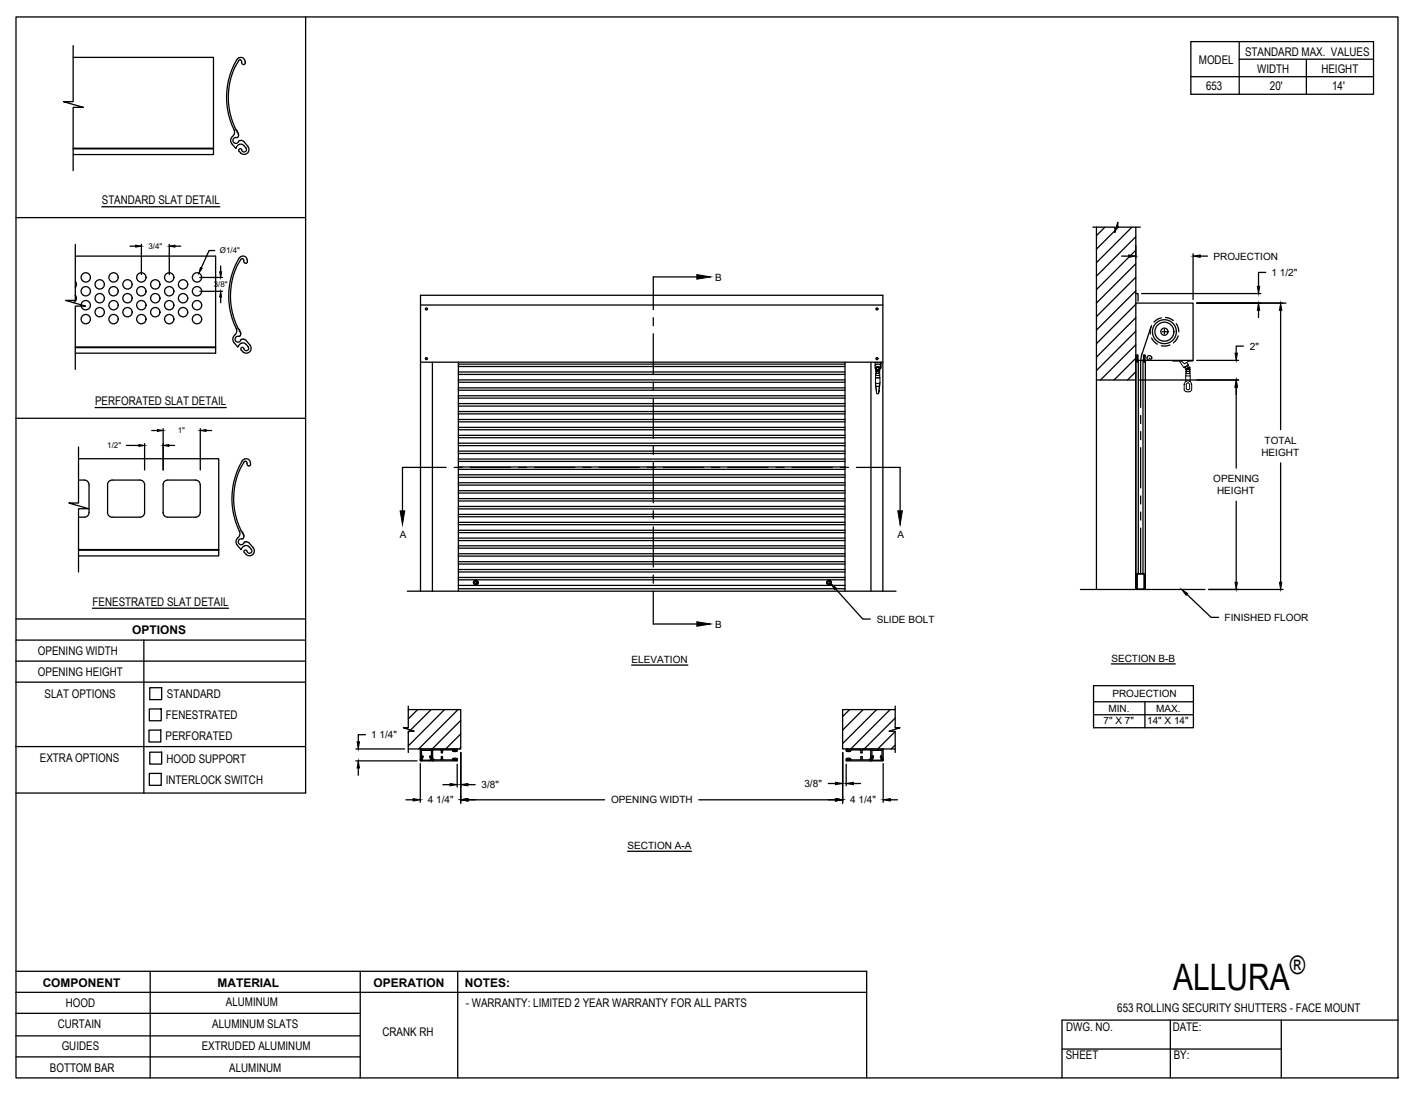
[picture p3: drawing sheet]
<svg xmlns="http://www.w3.org/2000/svg" width="279mm" height="216mm" viewBox="0 0 279 216" stroke-linecap="round" stroke-linejoin="round" font-family="sans-serif">
<!-- layer: ANNOTATIONS -->
<g fill="none" stroke="#000" stroke-width=".25">
<path d="M25.7 48.6h1.1M27.9 48.2v6M33.4 48.2v6M34.5 48.6h1.1M39.4 54.8h4.5M39.4 57.5h4.5M42.4 49.4h-1.1l-1.6 3.5M43.5 52.5v1.1M43.5 58.6v1.2M221.3 50.5h1.4M224.1 48.5v2.5M225.3 57.9h23.5"/>
<path d="M235.4 50.1v9M236.1 59.8h17.6M236.8 50.5h1.5M249.7 53.8h-1.4v2.7M224.8 75h19.6M236.1 71.1h8.3M243.9 76.4v16M245.3 68.3h-1.4v1.4M248.3 61.2v1.5M252.7 61.2v23.6M24.9 87.9h2.5M28.5 87.5v5.3"/>
<path d="M30 85h1.1M32.2 84.6v8.2M33.3 87.9h1.2M39.5 84.6v8.2M40.6 85h1.2M243.9 98.9v16M252.7 91.4v23.5M164.9 116.2l5.3 6h1.5M234.2 117.3l4.8 4.5h1.5M238.5 116.3h14.7M124.6 131.3h11.1M215.8 135.3h19.7v8.3h-19.7z"/>
<path d="M215.8 138.5h19.7M219.3 131h12.6M225.9 138.5v5.1M70.2 150.2h12.1M70.2 147.8h9.6M70.7 151.6v1.4M72.1 145h-1.4v1.4M80.1 157.8h1.4M82.9 150.7v7.6M87.4 154.9h1.4M90.2 150.8v4.5M90.9 148.5v10.1"/>
<path d="M92.3 157.8h27M92.3 154.9h1.4M137.9 157.8h26.9M163.4 154.6h1.4M166.3 148.5v10.1M167 150.8v4.3M168.4 154.6h1.4M174.3 150.7v7.6M175.7 157.8h1.4M215.8 141.1h19.7M123.8 168h12.6"/>
</g>
<g fill="#000" stroke="#000" stroke-width=".2">
<path d="M26.8 48.4l1.1 .2-1.1 .2zM33.4 48.6l1.1-.2v.4zM39.5 52.8l.4 .2-.7 .9zM43.3 53.6h.4l-.2 1.2zM43.5 57.5l.2 1.1h-.4zM222.7 50.3l1.4 .2-1.4 .3zM235.4 50.5l1.4-.2v.5zM248.1 56.5h.5l-.3 1.4zM243.9 75l.3 1.4h-.5zM243.7 69.7h.5l-.3 1.4zM248.3 59.8l.3 1.4h-.5zM252.7 59.8l.2 1.4h-.4z"/>
<path d="M27.4 87.7l1.1 .2-1.1 .2zM31.1 84.8l1.1 .2-1.1 .1zM32.2 87.9l1.1-.2v.4zM39.5 85l1.1-.2v.3zM163.9 115.2l1.2 .9-.4 .3zM233.2 116.3l1.2 .8-.4 .4zM243.7 114.9h.5l-.3 1.4zM252.5 114.9h.4l-.2 1.4zM70.7 150.2l.2 1.4h-.4zM70.5 146.4h.4l-.2 1.4zM81.5 157.6l1.4 .2-1.4 .3zM88.8 154.6l1.4 .3-1.4 .2z"/>
<path d="M90.9 157.8l1.4-.2v.5zM90.9 154.9l1.4-.3v.5zM164.8 157.6l1.5 .2-1.5 .3zM164.8 154.4l1.5 .2-1.5 .3zM167 154.6l1.4-.2v.5zM174.3 157.8l1.4-.2v.5z"/>
</g>
<!-- layer: SECTION CUTS -->
<g fill="none" stroke="#000" stroke-width=".25">
<path d="M137.5 54.7h-8.6v6.4M128.9 62.7v1.6M128.9 65.9v7.9M128.9 75.4v1.6M128.9 78.6v7.9M88 92.2h-8.6v8.6M89.6 92.2h1.6M92.8 92.2h7.9M102.3 92.2h1.6M105.5 92.2h7.9M115 92.2h1.6M118.2 92.2h7.9"/>
<path d="M127.7 92.2h1.6M128.9 88.1v1.6M128.9 91.3v7.9M130.9 92.2h7.9M140.4 92.2h1.6M143.6 92.2h7.9M153.1 92.2h1.6M156.3 92.2h7.9M165.8 92.2h1.6M169 92.2h8.6v8.6M128.9 100.8v1.6M128.9 104v7.9"/>
<path d="M128.9 113.5v1.6M128.9 116.7v6.4h8.6"/>
</g>
<path d="M137.5 54.2l2.7 .5-2.7 .4zM79 100.8h.9l-.5 2.7zM177.1 100.8h1l-.5 2.7zM137.5 122.7l2.7 .4-2.7 .5z" fill="#000" stroke="#000" stroke-width=".2"/>
<!-- layer: CRANK RH -->
<g fill="none" stroke="#000" stroke-width=".25">
<path d="M215.6 44.8h4.4v1.1l.6-2v.9h4.4M216.3 44.8v71.5M218 44.8l-1.7 1.7M220 45.5l-3.7 3.7M220.7 44.8l-.6 .6M223.4 44.8l-7.1 7M224.1 46.7l-7.8 7.8M224.1 49.4l-7.8 7.8M224.1 52l-7.8 7.8M224.1 54.7l-7.8 7.8M224.1 57.9h.5v1.5M224.1 59.8h11.3v11.3h-9.6"/>
<path d="M224.1 44.8v71.5M224.1 57.4l-7.8 7.8M83 60.2h91.2M83 71.5h91.2M85.3 71.5v45.2M90.4 71.5v45.2M90.4 78.6h76.3M90.4 78.1h76.3M90.4 79.7h76.3M90.4 77h76.3M90.4 76.5h76.3M90.4 75.4h76.3"/>
<path d="M90.4 75h76.3M90.4 73.9h76.3M90.4 73.4h76.3M90.4 72.3h76.3M90.4 71.9h76.3M166.7 71.5v45.2M171.9 71.5v45.2M216.3 75h7.8M224.1 60l-7.8 7.8M224.1 62.7l-7.8 7.8M224.1 65.4l-7.8 7.7M224.1 68l-7 7"/>
<path d="M224.1 70.7l-4.3 4.3M224.1 73.4l-1.6 1.6M224.1 71.1h.5M224.2 70.1h.3v1h-.3zM224.2 71.1h.1M224.5 70.1v1M224.6 71.1h1.4v45.2M224.6 71.1v42.1M225.4 69.8l-.3 1.8v8.8M225.5 71.1v42.1M225.6 71.1h.3M225.6 71.1h.1"/>
<path d="M225.6 71.1l.1-1h.3l-.1 1M225.7 70.1l-.1 1M226.8 70.6l.2 .3 .2-.1a.47 .47 0 0 0-.3-.6 .47 .47 0 0 0-.6 .4 .47 .47 0 0 0 .5 .5M227.1 64.6l-1.7 5.2M227.2 64.3l-.3 .9 .1 .7M227.2 66.7l.5 .7 .7 .5M229.1 62.7l-.6 .2-.8 .7M229.3 65.5h1M229.8 65v.9M230 62.7l.8 .1 .7 .5M230.8 68.1l-.9 .2-.7-.1M232.1 63.9l.3 .6 .2 1"/>
<path d="M232.5 66.3l-.3 .5-.7 .9M90.4 99.9h76.3M90.4 97.3h76.3M90.4 96.8h76.3M90.4 98.4h76.3M90.4 98.9h76.3M90.4 94.2h76.3M90.4 93.7h76.3M90.4 95.3h76.3M90.4 95.7h76.3M90.4 91.1h76.3M90.4 90.6h76.3"/>
<path d="M90.4 92.2h76.3M90.4 92.6h76.3M90.4 87.9h76.3M90.4 87.5h76.3M90.4 89h76.3M90.4 89.5h76.3M90.4 86.4h76.3M90.4 85.9h76.3M90.4 83.2h76.3M90.4 82.8h76.3M90.4 84.3h76.3M90.4 84.8h76.3"/>
<path d="M90.4 81.7h76.3M90.4 81.2h76.3M90.4 80.1h76.3M225.1 82v1.6M225.1 85.2v1.6M225.1 88.3v8M225.1 97.9v1.6M80.4 116.7h96.4M83 116.7v-58.4h91.2v58.4M90.4 112.9h76.3M90.4 111.3h76.3M90.4 110.8h76.3"/>
<path d="M90.4 112.4h76.3M90.4 100.4h76.3M90.4 103.5h76.3M90.4 103.1h76.3M90.4 101.5h76.3M90.4 102h76.3M90.4 106.7h76.3M90.4 106.2h76.3M90.4 104.6h76.3M90.4 105.1h76.3M90.4 109.7h76.3M90.4 109.3h76.3"/>
<path d="M90.4 107.7h76.3M90.4 108.2h76.3M90.4 114.4h76.3M90.4 115.5h76.3M90.4 114h76.3M90.4 116.2h76.3M93.7 114.6h.4l.3 .4-.3 .4h-.4l-.3-.4zM163.4 114.6h.4l.3 .4-.3 .4h-.4l-.3-.4zM213.2 116.3h24.6M224.5 113.3l-.1 .1M224.5 113.2l-.2 .2v2.9M224.5 113.3h1.2v2.9h-1.3v-2.8"/>
<path d="M224.5 113.2h1.1M225.1 101v1.6M225.1 104.2v8.9M225.6 113.2l.2 .2v2.9M225.8 116.3h.1M80.6 139.3v4.3h-1l2.1 .7h-1.1v4.2M176.6 139.3v4.3h1l-2.1 .7h1.1v4.2M80.6 140h10.3v7.8h-10.3M80.8 144.3l-.2 .2M82.4 140l-1.8 1.9M82.9 147.9h7.3M82.9 147.9v2.1h.3"/>
<path d="M83 150.1h.1M83.1 149.6v.4M83.2 148.1v1.2M83.2 149.6h.1M83.2 149.5l-.1 .2 .1 .2M83.2 150h.1M83.2 149.3h.1M83.2 148.1h.1M83.2 149.5h.2M83.2 149.3h.2M83.2 148.1h1.9M83.2 149.6l.1 .3"/>
<path d="M83.3 149.9h.1M83.3 150h.1M83.3 149.9v.1M83.4 150l-.2 .2M83.4 149.5h.1M83.4 149.3h.1M83.4 149.3v.2M84.7 150l-.1 .2M84.9 149.3v.2M84.9 149.3h.1M84.9 149.5h.1M84.9 149.5h.2"/>
<path d="M84.9 149.3h.2M85 150h-1.6M85 149.9v.1M85 149.9h.1M85.1 140l-4.1 4.1M85.1 150h.1M85.1 149.6l-.1 .3M85.1 149.6h.1M85.1 149.5l.1 .2-.1 .2M85.1 148.1h.1M85.1 149.3h.1M85.1 150h.3"/>
<path d="M85.1 149.6l.1 .2M85.1 148.1v1.2M85.1 149.6v.1M85.1 149.8l.1 .2M85.3 150.1l-2.3 .1M85.4 150.1h.1M85.4 148.1v1.5M85.5 148l-.2 .1M85.5 148h1.4l.2 .5M87.1 149.3v.5l-.2 .2h-1.2l-.4-.4M87.1 149.4h.2M87.1 148.6h.2"/>
<path d="M87.3 149.3v.5l.2 .2h1.7l.2-.2M87.7 140l-7.1 7.2M89.4 148.1l-.1-.1h-1.8l-.2 .1v.4M89.4 149.8l.1 .1M89.4 148.2h.2M89.5 148h.5l-.1 .2h.3l-.3 .1-.6-.1h.3zM89.5 148v.1M89.5 149.9v.1M89.5 149.9h.1M89.5 148.1h.1M89.5 148h.1M89.5 148h.5"/>
<path d="M90 148.2h.2M90 149.9l-.1-.1 .3-.1-.6-.1-.2 .1 .2 .1-.1 .2M90 149.9l-.5 .1M90 148v.1M90 149.9l-.1-.1h.3v.3l-4.8 .1v-.1M90.2 147.9v.2M90.4 140l-7.8 7.8M90.9 142.2l-5.6 5.6M90.9 144.8l-3 3M90.9 147.5l-.3 .3M167 147.9h7.2M167 147.9v.2"/>
<path d="M167 149.7l.3-.1 .5 .1-.2 .1 .1 .2h-.5l.1-.2zM167 148.2h.2M167.2 148h.5l-.1 .2h.2l-.5 .1-.3-.1h.3zM167.2 148v.1M167.2 149.9v-.1h-.2v.3l4.7 .1M167.2 148h.5l-.1 .1M167.6 148.2h.2M167.6 140l-1.3 1.4M167.8 148.1l.1-.1h1.8l.2 .1v.4M169.9 149.3v.5l-.2 .2h-1.8l-.3-.2 .1 .2-.5-.1M169.9 148.6h.2M170.1 149.3l-.2 .1"/>
<path d="M170.1 148.5h.1M170.1 149.8l.2 .2M170.1 148.1v.4M170.1 149.4v.4M170.3 148l-.2 .1M170.3 148h1.5v1.6l-.3 .4h-1.2M170.3 140l-4 4.1M171.8 150.1l-.1 .1M171.8 150.1h.1M171.9 150.1h.1M171.9 150.2h2.3M172 149.6v.4"/>
<path d="M172 149.6h.1M172 148.1v1.2M172.1 148.1h.1M172.1 149.3h.1M172.1 149.6h.1M172.1 149.3h.2M172.1 148.1h1.9M172.1 149.5l-.1 .2 .1 .2M172.1 150h.1M172.1 149.5h.2M172.1 150h-.3M172.1 149.6l.1 .3"/>
<path d="M172.2 149.9v.1M172.3 149.3h.1M172.3 149.5h.1M172.3 149.3v.2M173 140l-6.7 6.7M173.7 149.3v.2M173.8 149.5h.1M173.8 149.3h.1M173.8 149.5h.2M173.8 149.3h.2M173.9 150h-1.7M173.9 149.9v.1"/>
<path d="M173.9 149.6v.3M174 149.6h-.1M174 150h.1M174 149.5l.1 .2-.1 .2M174 149.6h.1M174 149.3h.1M174 148.1h.1M174 149.6l.1 .4M174 148.1v1.2M174.2 150.1h.1M174.2 150h-.2M174.3 147.9v2.1"/>
<path d="M175.6 140l-7.7 7.8M176.6 140h-10.3v7.8h10.3M176.6 141.7l-6.1 6.1M176.6 144.4l-3.4 3.4M176.6 147l-.7 .8M177.4 143.6l-.1 .1"/>
<circle cx="84.1" cy="70.8" r=".2"/>
<circle cx="84.1" cy="61" r=".2"/>
<circle cx="173" cy="61" r=".2"/>
<circle cx="173" cy="70.8" r=".2"/>
<circle cx="224.4" cy="71.4" r=".1"/>
<circle cx="225.8" cy="71.4" r=".1"/>
<circle cx="229.8" cy="65.5" r="1.87"/>
<circle cx="229.8" cy="65.5" r="2.36"/>
<circle cx="229.8" cy="65.5" r=".71"/>
<circle cx="93.9" cy="115" r=".48"/>
<circle cx="93.9" cy="115" r=".24"/>
<circle cx="163.6" cy="115" r=".24"/>
<circle cx="163.6" cy="115" r=".48"/>
</g>
<g fill="none" stroke="#000" stroke-width=".2">
<path d="M172.7 71.6v.6a.62 .62 0 0 1 1 0v-.6M172.7 71.5v.1M172.7 72.2v.4M172.7 75.7v-.2l.2 1.6M172.8 74.1l-.1 1.4a.74 .74 0 0 0 .9 0M172.8 74.1h.8M172.8 72.8a.41 .41 0 0 1 .4-.4 .41 .41 0 0 1 .4 .4M172.8 72.5v.2M172.8 73.4h.1M172.8 73h.1M172.8 73v.4M172.8 72.7v.3"/>
<path d="M172.8 73.7l.1 .1M172.9 72.5h.1M172.9 73.7h.6M172.9 73.7l-.1 .4M172.9 73.7h.1M172.9 73.8h.1M172.9 73.4h.1M172.9 77.1l.1 .3zM172.9 72.5l-.1 .2M172.9 73.4v.2M172.9 72.9h.5M173 73.1l-.1 .6"/>
<path d="M173 72.9v.4M173 72.9h.1M173 72.5v.1M173 73h.1M173 73.3h.1M173 73.3h-.1M173 73.2h.1M173 73.2l.2 .2 .2-.2M173 77.6l.1 .1M173.1 73.1l.2 .1zM173.1 77.7h.2M173.1 73.3l.1-.2v.2"/>
<path d="M173.1 73.3h.1M173.2 73.3h.1M173.3 73h.2M173.4 77.6l-.1 .1M173.4 73h.1M173.4 73.2h.1M173.4 73v.1M173.4 73.1l.1 .6M173.4 73.3h.1M173.4 73.3v.1M173.4 76.3v1.3M173.4 76.3h-.6l.2 1.3"/>
<path d="M173.4 76.3h.1M173.4 77.1v.3zM173.4 72.5h-.5v.6M173.5 72.9v.1M173.5 72.9h.1M173.5 73.8h.1M173.5 73v.3M173.5 72.6v.5M173.5 72.5l-.1 .1M173.5 72.5v.2M173.5 73.7h.1M173.5 72.5h.1"/>
<path d="M173.5 73.7v.1M173.5 73.4h.1M173.5 73.7l.1 .9h-.8h.8v.9M173.5 72.5v.1M173.5 72.6l.1 .1M173.5 72.6v.2M173.5 72.7v.3M173.5 72.6v.1M173.6 73h.1M173.6 73.4h.1M173.6 73v.4M173.6 72.7l-.1 .2 .2-.1a.53 .53 0 0 0-.4-.5 .53 .53 0 0 0-.6 .3l.1 .2 .1-.2v.2"/>
<path d="M173.6 75.7l-.2 1.4M173.6 72.5v.2M173.6 75.5v.2v-.2M173.7 71.5v.1h-1M173.7 71.7h.2M173.7 72.2v.4M173.9 71.5v1.1h-.2M231.4 71.1v.2h1.8l.5 .5 .8-.5h.8v-.2M232.7 71.3l.9 1.3 .9-.6-.3-.5M233.7 75.9h.1M233.7 75.9v1.2a.93 .93 0 0 0 1.4 0v-.3M233.7 72.5h.1"/>
<path d="M233.8 72.5h.1M233.8 72.5l.2 .1M233.9 72.6l.3 .3M234 75.3v-1.1h.8v1.1M234 73.7h.8M234 72.7v.3M234 73h.1M234 73.3l.1 .1M234.1 72.9v.5M234.1 73.3l-.1 .9M234.1 76.7a.33 .33 0 0 0 .3 .2 .33 .33 0 0 0 .3-.2M234.1 73.4h.1"/>
<path d="M234.1 73.4h.6M234.1 72.8v.5M234.2 72.9h.1M234.2 72.9l-.1 .1M234.3 72.2l-.4 .3M234.3 72.1h.1M234.3 72.2h.1M234.4 72.1v.2M234.4 72.3l.2 .4M234.5 72.9h.2M234.5 72.7h.2M234.5 72.6v.1"/>
<path d="M234.6 72.7h.1M234.6 72.9h.1M234.6 72.7v.2M234.7 73.3h.1M234.7 72.6v.4M234.7 72.6h-.1M234.7 75.2l.2 .2 .2 .5M234.7 72.6h.1M234.7 75.2h-.4a.71 .71 0 0 0-.6 .7M234.7 72.8v.5M234.7 73.4h.1M234.7 75.9a.33 .33 0 0 0-.3-.3 .33 .33 0 0 0-.3 .3v.8"/>
<path d="M234.7 75.9v.8M234.8 73.3v.9M234.8 72.9l-.1 .5M234.8 72.6h.1M234.8 73h.1M234.8 72.6v.4M235.1 75.9v1"/>
<circle cx="173.2" cy="73.2" r=".2"/>
<circle cx="173.2" cy="73.2" r=".14"/>
<circle cx="234.4" cy="72.8" r=".2"/>
<circle cx="234.4" cy="72.8" r=".14"/>
</g>
<!-- layer: DETAILS -->
<g fill="none" stroke="#000" stroke-width=".25">
<path d="M14.4 9v11.1h-1.9l3.9 1.1h-2v12.5M14.4 11.3h27.7v19.2h-27.7M46.7 11.8a.89 .89 0 0 1 1.2-.4 .89 .89 0 0 1 .3 1.3h-.1a.64 .64 0 0 1-.5-.7l-.2-.2M46.7 11.8a14.6 14.6 0 0 0-.5 13.9M47.4 11.8h-.1a13.6 13.6 0 0 0-.7 13.8l.1 .1M14.4 29.4h27.7M14.4 29.3h27.7M45.9 26.9l-.4 .7a1.93 1.93 0 0 0 1 1.6M46.2 25.6a1.03 1.03 0 0 1-.3 1.3M46.7 25.7l.1 .3M46.7 27.2a.6 .6 0 0 0-.7 .5 .6 .6 0 0 0 .5 .6 .6 .6 0 0 0 .7-.5l.6-.1a2.79 2.79 0 0 1 1.3 1.9 .96 .96 0 0 1-.6 .8 .96 .96 0 0 1-1-.2M46.8 26l.2 .3"/>
<path d="M46.8 26h.1M46.9 27.1h-.2M47 26.3l.1 .3M47.1 26.6l-.2 .5M48.1 28.7a1.01 1.01 0 0 0-1.6 .5M48.1 28.7l.4 .5a.51 .51 0 0 1-.3 .8 .51 .51 0 0 1-.6-.6h-.3l-.2 .3 .4 .5M14.8 55.5a.92 .92 0 0 1 0 1.3M14.8 58.2a.92 .92 0 0 1-.3 1.5M14.9 48.2v11.1h-1.9l3.9 1.1h-2v12.5M14.9 50.5h27.6v19.2h-27.6M47.8 51l.3 .3a.39 .39 0 0 0 .2 .6 .39 .39 0 0 0 .5-.3M47.8 51l-.1 .1a13.6 13.6 0 0 0-.7 13.7l.1 .1"/>
<path d="M48.8 51.2a.86 .86 0 0 0-.8-.7 .86 .86 0 0 0-.9 .6 14.9 14.9 0 0 0-.4 14.1l-.1 .7-.3 .2M48.8 51.2v.4M14.9 68.6h27.6M14.9 68.5h27.6M46.3 66.1l-.4 .7a1.93 1.93 0 0 0 1 1.7M47.1 64.9l.2 .3M47.1 66.4a.6 .6 0 0 0-.7 .5 .6 .6 0 0 0 .5 .7 .6 .6 0 0 0 .7-.6h.1M47.3 65.2l.1 .3M47.3 65.2h.1M47.4 65.5v.2a.43 .43 0 0 1-.3 .7M47.6 67.7a.81 .81 0 0 1 .9 .2M47.6 67.7l-.7 .7"/>
<path d="M47.7 67h.3M48 66.9l.6 .3M48.6 68l.4 .4M48.6 67.2l.7 .9M48.9 68.4a.51 .51 0 0 1-.2 .8 .51 .51 0 0 1-.7-.6h-.1l-.3 .1v.4M49.3 68.1a1 1 0 0 1-.3 1.5 1 1 0 0 1-1.4-.5M15.5 88.2v11.1h-1.9l3.9 1.1h-2v12.5M15.5 90.5h27.7v19.2h-27.7M15.5 94.7h1.2M16.6 94.7a.92 .92 0 0 1 1 1v5.5M32.2 95.7a.92 .92 0 0 1 .9-1h5.5a.92 .92 0 0 1 .9 1v5.5M32.2 95.7v5.5"/>
<path d="M47.8 91a14.7 14.7 0 0 0-.6 13.9M48.2 90.7a.86 .86 0 0 1 1 .1 .86 .86 0 0 1 .1 1.1h-.2a.64 .64 0 0 1-.4-.7l-.3-.2M48.2 90.6l-.5 .4M48.4 91l-.1 .1a13.7 13.7 0 0 0-.6 13.8M15.5 108.6h27.7M15.5 108.5h27.7M15.5 102.1h1.2M17.6 101.1a.92 .92 0 0 1-1 1M21.2 101.1a.92 .92 0 0 0 .9 1h5.5a.92 .92 0 0 0 .9-1M21.2 101.2v-5.5a.92 .92 0 0 1 .9-1h5.5a.92 .92 0 0 1 .9 1v5.5M32.2 101.1a.92 .92 0 0 0 .9 1h5.5a.92 .92 0 0 0 .9-1M47.2 104.8a1.16 1.16 0 0 1-.4 1.5l-.2 .5a1.93 1.93 0 0 0 .9 1.6"/>
<path d="M47.6 108.4h-.1M47.7 104.9l.2 .3M47.9 105.2l.1 .1M47.9 105.2h.1M48 105.3v.2M48 105.5l.1 .1M48.1 105.6v.2M48.1 105.8l-.2 .5a.62 .62 0 0 0-.9 .4 .62 .62 0 0 0 .5 .8 .62 .62 0 0 0 .7-.5h.7l.3 .2M48.2 107.7l-.6 .7M48.3 107.7a1.18 1.18 0 0 1 1.3 1.3 .48 .48 0 0 1-.5 .2 .48 .48 0 0 1-.3-.4M48.7 108.8v-.2h-.4l-.1 .1v.4M49.2 107.2l.8 .9"/>
<path d="M49.9 108.1a1 1 0 0 1-.2 1.5 1 1 0 0 1-1.5-.5"/>
<circle cx="16.9" cy="57.5" r=".92"/>
<circle cx="16.9" cy="54.7" r=".92"/>
<circle cx="19.7" cy="56.1" r=".92"/>
<circle cx="19.7" cy="58.9" r=".92"/>
<circle cx="22.4" cy="54.7" r=".92"/>
<circle cx="22.4" cy="57.5" r=".92"/>
<circle cx="25.2" cy="56.1" r=".92"/>
<circle cx="25.2" cy="58.9" r=".92"/>
<circle cx="27.9" cy="57.5" r=".92"/>
<circle cx="27.9" cy="54.7" r=".92"/>
<circle cx="30.6" cy="56.1" r=".92"/>
<circle cx="30.6" cy="58.9" r=".92"/>
<circle cx="33.4" cy="54.7" r=".92"/>
<circle cx="33.4" cy="57.5" r=".92"/>
<circle cx="36.1" cy="56.1" r=".92"/>
<circle cx="36.1" cy="58.9" r=".92"/>
<circle cx="38.9" cy="57.5" r=".92"/>
<circle cx="38.9" cy="54.7" r=".92"/>
<circle cx="16.9" cy="63" r=".92"/>
<circle cx="16.9" cy="60.2" r=".92"/>
<circle cx="19.7" cy="61.6" r=".92"/>
<circle cx="22.4" cy="63" r=".92"/>
<circle cx="22.4" cy="60.2" r=".92"/>
<circle cx="25.2" cy="61.6" r=".92"/>
<circle cx="27.9" cy="63" r=".92"/>
<circle cx="27.9" cy="60.2" r=".92"/>
<circle cx="30.6" cy="61.6" r=".92"/>
<circle cx="33.4" cy="63" r=".92"/>
<circle cx="33.4" cy="60.2" r=".92"/>
<circle cx="36.1" cy="61.6" r=".92"/>
<circle cx="38.9" cy="63" r=".92"/>
<circle cx="38.9" cy="60.2" r=".92"/>
</g>
<!-- layer: TITLE BLOCK -->
<g fill="none" stroke="#000" stroke-width=".25">
<path d="M3.2 3.3h272.6v209.4h-272.6zM60.3 3.3v153.2h-57.1M235 8.2h36v10.4h-36zM235 15.1h36M244.5 11.7h26.5M244.5 8.2v10.4M3.2 42.9h57.1M20.1 40.8h23.3M3.2 82.6h57.1M18.8 80.4h25.8M3.2 130.5h57.1M3.2 134.6h57.1"/>
<path d="M3.2 126.3h57.1M3.2 122.2h57.1M18.3 120h26.8M28.4 126.3v30.2M29.5 139.9h2.3v2.3h-2.3zM29.5 135.7h2.4v2.4h-2.4zM3.1 147.3h57.1M29.4 144.1h2.3v2.3h-2.3zM29.5 152.6h2.3v2.4h-2.3zM29.5 148.4h2.4v2.4h-2.4zM3.2 200h67.9M3.2 195.8h167.8"/>
<path d="M3.2 191.7h167.8v21M29.6 191.7v21M71.1 191.7v21M90.3 191.7v21M3.2 208.6h67.9M3.2 204.4h67.9M209.6 207h43.2M230.9 201.3v11.4M252.8 201.3v11.4M275.8 201.3h-66.2v11.4"/>
</g>
<!-- layer: 0 -->
<path d="M257.8 11.7v6.9" fill="none" stroke="#000" stroke-width=".25"/>
<text font-size="7.2" x="231.5" y="195.5">ALLURA</text>
<text font-size="5" x="254.5" y="192.3">®</text>
<g font-size="2.4">
<text x="245.7" y="11.1">STANDARD MAX. VALUES</text>
<text x="236.6" y="12.7">MODEL</text>
<text x="238" y="17.8">653</text>
<text x="248.1" y="14.4">WIDTH</text>
<text x="250.6" y="17.8">20'</text>
<text x="260.7" y="14.4">HEIGHT</text>
<text x="262.8" y="17.8">14'</text>
<text x="20.1" y="40.3">STANDARD SLAT DETAIL</text>
<text x="18.8" y="79.9">PERFORATED SLAT DETAIL</text>
<text x="18.3" y="119.5">FENESTRATED SLAT DETAIL</text>
<text x="26.1" y="125">OPTIONS</text>
<text x="7.5" y="129.3">OPENING WIDTH</text>
<text x="7.5" y="133.4">OPENING HEIGHT</text>
<text x="8.8" y="137.8">SLAT OPTIONS</text>
<text x="32.9" y="137.8">STANDARD</text>
<text x="32.7" y="141.9">FENESTRATED</text>
<text x="32.7" y="146.1">PERFORATED</text>
<text x="7.9" y="150.5">EXTRA OPTIONS</text>
<text x="32.7" y="154.7">INTERLOCK SWITCH</text>
<text x="32.9" y="150.5">HOOD SUPPORT</text>
<text x="8.4" y="194.7">COMPONENT</text>
<text x="42.9" y="194.7">MATERIAL</text>
<text x="73.7" y="194.7">OPERATION</text>
<text x="91.7" y="194.7">NOTES:</text>
<text x="11.4" y="202.8">CURTAIN</text>
<text x="13" y="198.8">HOOD</text>
<text x="41.9" y="202.9">ALUMINUM SLATS</text>
<text x="44.6" y="198.6">ALUMINUM</text>
<text x="91.9" y="198.6">- WARRANTY: LIMITED 2 YEAR WARRANTY FOR ALL PARTS</text>
<text x="210.4" y="203.6">DWG. NO.</text>
<text x="220.5" y="199.8">653 ROLLING SECURITY SHUTTERS - FACE MOUNT</text>
<text x="231.4" y="203.4">DATE:</text>
<text x="12.2" y="207.3">GUIDES</text>
<text x="39.8" y="207.2">EXTRUDED ALUMINUM</text>
<text x="75.5" y="204.5">CRANK RH</text>
<text x="210.3" y="209.1">SHEET</text>
<text x="231.6" y="209">BY:</text>
<text x="9.8" y="211.5">BOTTOM BAR</text>
<text x="45.2" y="211.6">ALUMINUM</text>
</g>
<g font-size="2">
<text x="239.5" y="51.2">PROJECTION</text>
<text x="141.1" y="55.4">B</text>
<text x="250.9" y="54.5">1 1/2&quot;</text>
<text x="246.6" y="69">2&quot;</text>
<text x="248.9" y="90">HEIGHT</text>
<text x="249.5" y="87.6">TOTAL</text>
<text x="239.4" y="95.2">OPENING</text>
<text x="240.1" y="97.6">HEIGHT</text>
<text x="78.9" y="106.2">A</text>
<text x="177.1" y="106.2">A</text>
<text x="141.1" y="123.9">B</text>
<text x="173" y="122.9">SLIDE BOLT</text>
<text x="241.6" y="122.6">FINISHED FLOOR</text>
<text x="124.6" y="130.8">ELEVATION</text>
<text x="219.3" y="130.6">SECTION B-B</text>
<text x="219.5" y="137.6">PROJECTION</text>
<text x="217.8" y="142.9">7&quot; X 7&quot;</text>
<text x="218.7" y="140.5">MIN.</text>
<text x="226.4" y="142.9">14&quot; X 14&quot;</text>
<text x="228.1" y="140.5">MAX.</text>
<text x="73.2" y="145.7">1 1/4&quot;</text>
<text x="95" y="155.6">3/8&quot;</text>
<text x="158.7" y="155.3">3/8&quot;</text>
<text x="84.4" y="158.5">4 1/4&quot;</text>
<text x="120.6" y="158.5">OPENING WIDTH</text>
<text x="167.7" y="158.5">4 1/4&quot;</text>
<text x="123.8" y="167.6">SECTION A-A</text>
</g>
<g font-size="1.6">
<text x="29.3" y="49.1">3/4&quot;</text>
<text x="43.4" y="50">Ø1/4&quot;</text>
<text x="42.2" y="56.7">3/8&quot;</text>
<text x="21.2" y="88.5">1/2&quot;</text>
<text x="35.1" y="85.5">1&quot;</text>
</g>
</svg>
